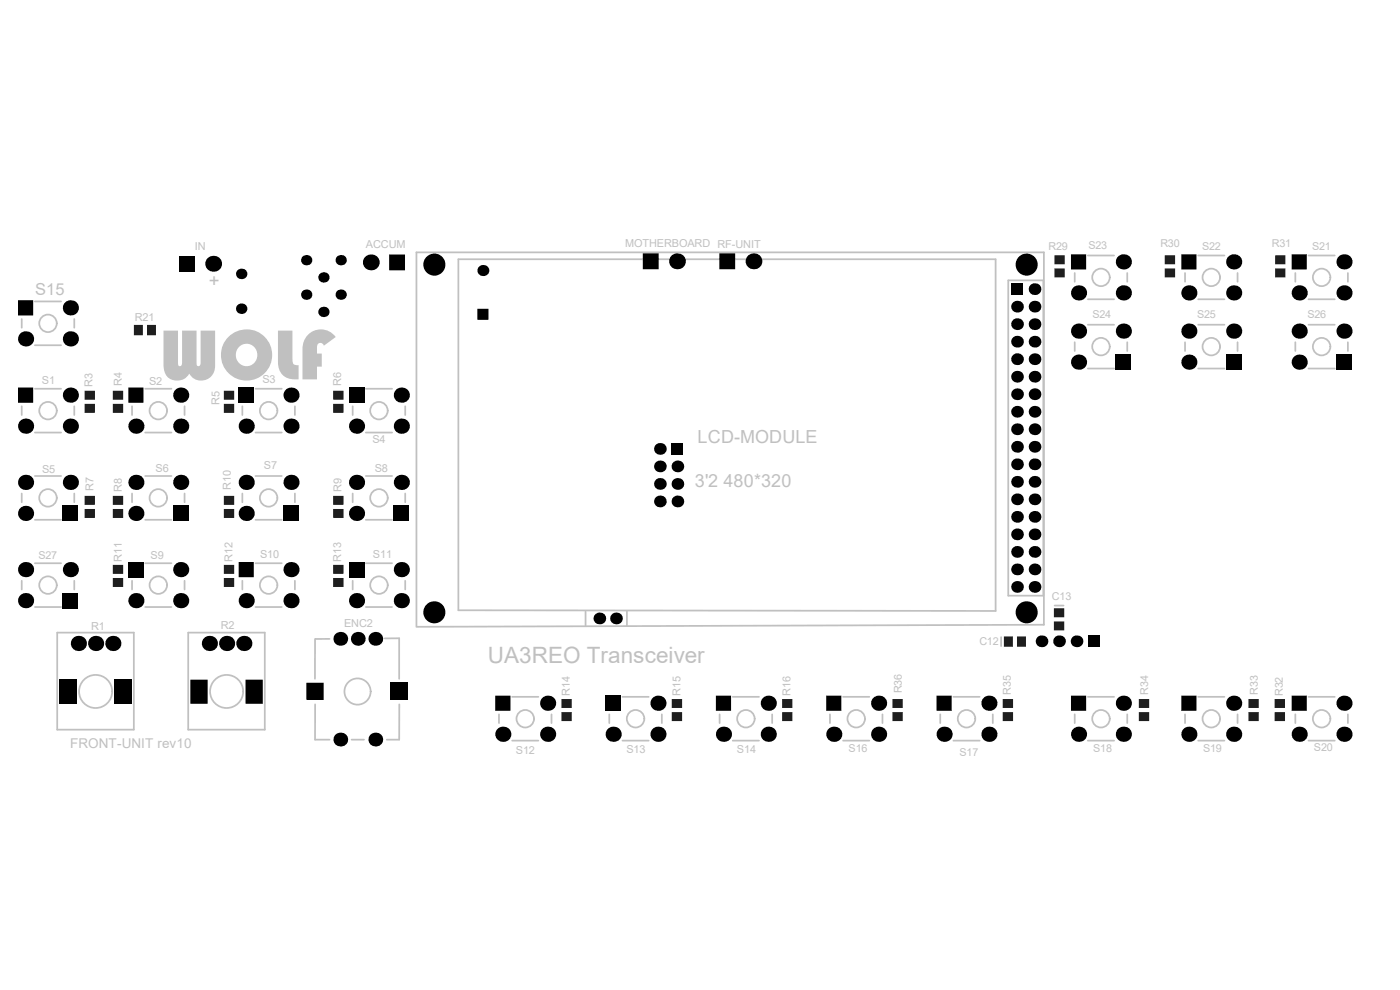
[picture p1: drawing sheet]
<svg xmlns="http://www.w3.org/2000/svg" width="297mm" height="210mm" viewBox="0 0 297 210" stroke-linecap="round" stroke-linejoin="round" font-family="sans-serif">
<g fill="none" stroke="#c0c0c0" stroke-width=".37">
<path d="M97.2 55h114v74.6l-114-.1zM213.9 59.5h7.4v66.9h-7.4zM228 57.9v1.9M230.8 54.2h5.6M239.1 57.9v1.9M251.4 57.9v1.9M254.2 54.2h5.6M262.5 57.9v1.9M274.8 57.9v1.9M277.6 54.2h5.6M286 57.9v1.9M4.6 67.7v1.8"/>
<path d="M7.4 73.2h5.6M7.4 63.9h5.6M15.8 67.7v1.8M228 72.6v1.9M230.8 68.9h5.6M230.8 63.5h5.6M230.8 78.2h5.6M239.1 72.6v1.9M251.4 72.6v1.9M254.2 68.9h5.6M254.2 63.5h5.6M254.2 78.2h5.6"/>
<path d="M262.5 72.6v1.9M274.8 72.6v1.9M277.6 68.9h5.6M277.6 63.5h5.6M277.6 78.2h5.6M286 72.6v1.9M4.6 86.2v1.8M7.4 91.8h5.6M7.4 82.5h5.6M15.8 86.2v1.8M28 86.2v1.8M30.8 91.8h5.6"/>
<path d="M30.8 82.5h5.6M39.2 86.2v1.8M51.4 86.2v1.8M54.2 91.8h5.6M54.2 82.5h5.6M62.6 86.2v1.8M74.8 86.2v1.8M77.6 91.8h5.6M77.6 82.5h5.6M86 86.2v1.8M4.6 104.7v1.9M7.4 119.5h5.6"/>
<path d="M7.4 110.3h5.6M7.4 101h5.6M15.8 104.7v1.9M28 104.7v1.9M30.8 119.5h5.6M30.8 110.3h5.6M30.8 101h5.6M39.2 104.7v1.9M51.4 104.7v1.9M54.2 119.5h5.6M54.2 110.3h5.6M54.2 101h5.6"/>
<path d="M62.6 104.7v1.9M74.8 104.7v1.9M77.6 119.5h5.6M77.6 110.3h5.6M77.6 101h5.6M86 104.7v1.9M4.6 123.2v1.9M7.4 128.8h5.6M12.1 134.2h16.3v20.6h-16.3zM15.8 123.2v1.9M28 123.2v1.9M30.8 128.8h5.6"/>
<path d="M39.2 123.2v1.9M39.9 134.2h16.3v20.6h-16.3zM51.4 123.2v1.9M54.2 128.8h5.6M62.6 123.2v1.9M66.8 135.7v8.3M69.9 135.5h-3.1M74.8 123.2v1.9M77.6 128.8h5.6M81.6 135.4h3.1v8.6M86 123.2v1.9M88.3 132.9v-79.4h133.2v79l-133.2 .5"/>
<path d="M124.2 129.7v3M133 129.7v3M212.4 135.2v1.9M223.7 128.5h1.9M66.9 149.4l-.1 7.5h3.1M74.6 156.9h2.6M84.7 149.4v7.5h-2.6M105.9 151.5v1.9M108.6 157.1h5.6M108.6 147.8h5.6M117 151.5v1.9M129.3 151.5v1.9"/>
<path d="M132.1 157.1h5.5M132.1 147.8h5.5M140.4 151.5v1.9M152.7 151.5v1.9M155.5 157.1h5.5M155.5 147.8h5.5M163.8 151.5v1.9M176.1 151.5v1.9M178.9 157.1h5.5M178.9 147.8h5.5M187.2 151.5v1.9M199.5 151.5v1.9"/>
<path d="M202.3 157.1h5.5M202.3 147.8h5.5M210.6 151.5v1.9M228 151.5v1.9M230.8 157.1h5.6M230.8 147.8h5.6M239.1 151.5v1.9M251.4 151.5v1.9M254.2 157.1h5.6M254.2 147.8h5.6M262.5 151.5v1.9M274.8 151.5v1.9"/>
<path d="M277.6 157.1h5.6M277.6 147.8h5.6M286 151.5v1.9"/>
<circle cx="233.6" cy="58.8" r="1.86"/>
<circle cx="257" cy="58.8" r="1.86"/>
<circle cx="280.4" cy="58.8" r="1.86"/>
<circle cx="10.2" cy="68.6" r="1.86"/>
<circle cx="233.6" cy="73.5" r="1.86"/>
<circle cx="257" cy="73.5" r="1.86"/>
<circle cx="280.4" cy="73.5" r="1.86"/>
<circle cx="10.2" cy="87.1" r="1.86"/>
<circle cx="33.6" cy="87.1" r="1.86"/>
<circle cx="57" cy="87.1" r="1.86"/>
<circle cx="80.4" cy="87.1" r="1.86"/>
<circle cx="10.2" cy="105.6" r="1.86"/>
<circle cx="33.6" cy="105.6" r="1.86"/>
<circle cx="57" cy="105.6" r="1.86"/>
<circle cx="80.4" cy="105.6" r="1.86"/>
<circle cx="10.2" cy="124.1" r="1.86"/>
<circle cx="33.6" cy="124.1" r="1.86"/>
<circle cx="57" cy="124.1" r="1.86"/>
<circle cx="80.4" cy="124.1" r="1.86"/>
<circle cx="20.3" cy="146.7" r="3.5"/>
<circle cx="48.1" cy="146.7" r="3.5"/>
<circle cx="75.9" cy="146.7" r="2.78"/>
<circle cx="111.4" cy="152.5" r="1.86"/>
<circle cx="134.8" cy="152.5" r="1.86"/>
<circle cx="158.2" cy="152.5" r="1.86"/>
<circle cx="181.6" cy="152.5" r="1.86"/>
<circle cx="205" cy="152.5" r="1.86"/>
<circle cx="233.6" cy="152.5" r="1.86"/>
<circle cx="257" cy="152.5" r="1.86"/>
<circle cx="280.4" cy="152.5" r="1.86"/>
</g>
<g fill="#000">
<path d="M38 54.3h3.3v3.3h-3.3z" fill-rule="evenodd"/>
<path d="M82.6 54h3.3v3.3h-3.3zM105.1 147.6h3.2v3.2h-3.2z" fill-rule="evenodd"/>
<path d="M3.8 63.7h3.2v3.2h-3.2zM65 144.8h3.7v3.7h-3.7zM40.4 144.2h3.7v5.1h-3.7zM52.1 144.2h3.7v5.1h-3.7zM50.6 119.2h3.2v3.2h-3.2z" fill-rule="evenodd"/>
<path d="M101.3 65.5h2.3v2.3h-2.3zM136.4 53.8h3.3v3.3h-3.3z" fill-rule="evenodd"/>
<path d="M214.5 60.1h2.5v2.5h-2.5z" fill-rule="evenodd"/>
<path d="M236.7 75.2h3.2v3.2h-3.2z" fill-rule="evenodd"/>
<path d="M260.1 75.2h3.2v3.2h-3.2z" fill-rule="evenodd"/>
<path d="M283.5 75.2h3.2v3.2h-3.2z" fill-rule="evenodd"/>
<path d="M3.8 82.2h3.2v3.2h-3.2zM27.2 82.2h3.2v3.2h-3.2z" fill-rule="evenodd"/>
<path d="M50.6 82.2h3.2v3.2h-3.2z" fill-rule="evenodd"/>
<path d="M74 82.2h3.3v3.2h-3.3z" fill-rule="evenodd"/>
<path d="M142.5 94h2.5v2.5h-2.5z" fill-rule="evenodd"/>
<path d="M13.3 107.3h3.2v3.2h-3.2z" fill-rule="evenodd"/>
<path d="M27.2 119.2h3.2v3.2h-3.2z" fill-rule="evenodd"/>
<path d="M36.7 107.3h3.2v3.2h-3.2z" fill-rule="evenodd"/>
<path d="M60.1 107.3h3.3v3.2h-3.3z" fill-rule="evenodd"/>
<path d="M74 119.2h3.3v3.2h-3.3z" fill-rule="evenodd"/>
<path d="M83.5 107.3h3.3v3.2h-3.3z" fill-rule="evenodd"/>
<path d="M13.3 125.8h3.2v3.2h-3.2z" fill-rule="evenodd"/>
<path d="M230.9 134.8h2.5v2.5h-2.5z" fill-rule="evenodd"/>
<path d="M12.6 144.2h3.7v5.1h-3.7z" fill-rule="evenodd"/>
<path d="M24.3 144.2h3.7v5.1h-3.7z" fill-rule="evenodd"/>
<path d="M82.9 144.8h3.6v3.7h-3.6z" fill-rule="evenodd"/>
<path d="M128.5 147.6h3.2v3.2h-3.2z" fill-rule="evenodd"/>
<path d="M151.9 147.6h3.2v3.2h-3.2zM152.6 53.8h3.4v3.3h-3.4z" fill-rule="evenodd"/>
<path d="M175.3 147.6h3.2v3.2h-3.2zM198.7 147.6h3.2v3.2h-3.2z" fill-rule="evenodd"/>
<path d="M227.2 147.6h3.2v3.2h-3.2zM227.2 53.9h3.2v3.3h-3.2z" fill-rule="evenodd"/>
<path d="M250.6 147.6h3.2v3.2h-3.2zM250.6 53.9h3.2v3.3h-3.2z" fill-rule="evenodd"/>
<path d="M274 147.6h3.2v3.2h-3.2zM274 53.9h3.2v3.3h-3.2z" fill-rule="evenodd"/>
<circle cx="92.2" cy="56.1" r="2.34"/>
<circle cx="217.8" cy="56.1" r="2.34"/>
<circle cx="92.2" cy="129.9" r="2.34"/>
<circle cx="217.8" cy="129.9" r="2.34"/>
</g>
<g fill="#000">
<circle cx="45.2" cy="56" r="1.68"/>
<circle cx="51.2" cy="58.1" r="1.11"/>
<circle cx="65" cy="55.2" r="1.1"/>
<circle cx="68.6" cy="58.9" r="1.1"/>
<circle cx="72.3" cy="55.2" r="1.1"/>
<circle cx="78.7" cy="55.7" r="1.68"/>
<circle cx="102.4" cy="57.4" r="1.17"/>
<circle cx="143.6" cy="55.4" r="1.68"/>
<circle cx="159.9" cy="55.4" r="1.68"/>
<circle cx="238.3" cy="55.6" r="1.61"/>
<circle cx="261.7" cy="55.6" r="1.61"/>
<circle cx="285.1" cy="55.6" r="1.61"/>
<circle cx="5.4" cy="71.9" r="1.61"/>
<circle cx="14.9" cy="71.9" r="1.61"/>
<circle cx="14.9" cy="65.3" r="1.61"/>
<circle cx="51.2" cy="65.5" r="1.11"/>
<circle cx="65" cy="62.5" r="1.1"/>
<circle cx="68.6" cy="66.2" r="1.1"/>
<circle cx="72.3" cy="62.5" r="1.1"/>
<circle cx="215.8" cy="72.5" r="1.24"/>
<circle cx="215.8" cy="68.8" r="1.24"/>
<circle cx="215.8" cy="79.9" r="1.24"/>
<circle cx="215.8" cy="76.2" r="1.24"/>
<circle cx="215.8" cy="65.1" r="1.24"/>
<circle cx="219.5" cy="61.3" r="1.24"/>
<circle cx="219.5" cy="68.8" r="1.24"/>
<circle cx="219.5" cy="72.5" r="1.24"/>
<circle cx="219.5" cy="79.9" r="1.24"/>
<circle cx="219.5" cy="76.2" r="1.24"/>
<circle cx="219.5" cy="65.1" r="1.24"/>
<circle cx="228.8" cy="62.1" r="1.61"/>
<circle cx="228.8" cy="70.2" r="1.61"/>
<circle cx="228.8" cy="76.8" r="1.61"/>
<circle cx="238.3" cy="70.2" r="1.61"/>
<circle cx="238.3" cy="62.1" r="1.61"/>
<circle cx="252.2" cy="62.1" r="1.61"/>
<circle cx="252.2" cy="70.2" r="1.61"/>
<circle cx="252.2" cy="76.8" r="1.61"/>
<circle cx="261.7" cy="70.2" r="1.61"/>
<circle cx="261.7" cy="62.1" r="1.61"/>
<circle cx="275.6" cy="76.8" r="1.61"/>
<circle cx="275.6" cy="62.1" r="1.61"/>
<circle cx="275.6" cy="70.2" r="1.61"/>
<circle cx="285.1" cy="62.1" r="1.61"/>
<circle cx="285.1" cy="70.2" r="1.61"/>
<circle cx="5.4" cy="90.4" r="1.61"/>
<circle cx="14.9" cy="83.8" r="1.61"/>
<circle cx="14.9" cy="90.4" r="1.61"/>
<circle cx="28.8" cy="90.4" r="1.61"/>
<circle cx="38.3" cy="83.8" r="1.61"/>
<circle cx="38.3" cy="90.4" r="1.61"/>
<circle cx="52.2" cy="90.4" r="1.61"/>
<circle cx="61.7" cy="83.8" r="1.61"/>
<circle cx="61.7" cy="90.4" r="1.61"/>
<circle cx="75.6" cy="90.4" r="1.61"/>
<circle cx="85.1" cy="90.4" r="1.61"/>
<circle cx="85.1" cy="83.8" r="1.61"/>
<circle cx="140" cy="98.9" r="1.24"/>
<circle cx="140" cy="95.2" r="1.24"/>
<circle cx="143.7" cy="98.9" r="1.24"/>
<circle cx="215.8" cy="98.5" r="1.24"/>
<circle cx="215.8" cy="87.3" r="1.24"/>
<circle cx="215.8" cy="83.6" r="1.24"/>
<circle cx="215.8" cy="94.8" r="1.24"/>
<circle cx="215.8" cy="91.1" r="1.24"/>
<circle cx="219.5" cy="87.3" r="1.24"/>
<circle cx="219.5" cy="91.1" r="1.24"/>
<circle cx="219.5" cy="98.5" r="1.24"/>
<circle cx="219.5" cy="83.6" r="1.24"/>
<circle cx="219.5" cy="94.8" r="1.24"/>
<circle cx="5.4" cy="108.9" r="1.61"/>
<circle cx="5.4" cy="102.3" r="1.61"/>
<circle cx="14.9" cy="102.3" r="1.61"/>
<circle cx="28.8" cy="108.9" r="1.61"/>
<circle cx="28.8" cy="102.3" r="1.61"/>
<circle cx="38.3" cy="102.3" r="1.61"/>
<circle cx="52.2" cy="108.9" r="1.61"/>
<circle cx="52.2" cy="102.3" r="1.61"/>
<circle cx="61.7" cy="102.3" r="1.61"/>
<circle cx="75.6" cy="108.9" r="1.61"/>
<circle cx="75.6" cy="102.3" r="1.61"/>
<circle cx="85.1" cy="102.3" r="1.61"/>
<circle cx="140" cy="102.7" r="1.24"/>
<circle cx="140" cy="106.4" r="1.24"/>
<circle cx="143.7" cy="106.4" r="1.24"/>
<circle cx="143.7" cy="102.7" r="1.24"/>
<circle cx="215.8" cy="105.9" r="1.24"/>
<circle cx="215.8" cy="102.2" r="1.24"/>
<circle cx="215.8" cy="117.1" r="1.24"/>
<circle cx="215.8" cy="109.6" r="1.24"/>
<circle cx="215.8" cy="113.4" r="1.24"/>
<circle cx="219.5" cy="102.2" r="1.24"/>
<circle cx="219.5" cy="117.1" r="1.24"/>
<circle cx="219.5" cy="105.9" r="1.24"/>
<circle cx="219.5" cy="109.6" r="1.24"/>
<circle cx="219.5" cy="113.4" r="1.24"/>
<circle cx="5.4" cy="120.8" r="1.61"/>
<circle cx="5.4" cy="127.4" r="1.61"/>
<circle cx="14.9" cy="120.8" r="1.61"/>
<circle cx="16.6" cy="136.5" r="1.61"/>
<circle cx="20.3" cy="136.5" r="1.61"/>
<circle cx="23.9" cy="136.5" r="1.61"/>
<circle cx="28.8" cy="127.4" r="1.61"/>
<circle cx="38.3" cy="127.4" r="1.61"/>
<circle cx="38.3" cy="120.8" r="1.61"/>
<circle cx="44.4" cy="136.5" r="1.61"/>
<circle cx="48.1" cy="136.5" r="1.61"/>
<circle cx="51.7" cy="136.5" r="1.61"/>
<circle cx="52.2" cy="127.4" r="1.61"/>
<circle cx="61.7" cy="120.8" r="1.61"/>
<circle cx="61.7" cy="127.4" r="1.61"/>
<circle cx="72.2" cy="135.5" r="1.46"/>
<circle cx="75.6" cy="127.4" r="1.61"/>
<circle cx="75.9" cy="135.5" r="1.46"/>
<circle cx="79.6" cy="135.5" r="1.46"/>
<circle cx="85.1" cy="120.8" r="1.61"/>
<circle cx="85.1" cy="127.4" r="1.61"/>
<circle cx="127.2" cy="131.2" r="1.24"/>
<circle cx="130.7" cy="131.2" r="1.24"/>
<circle cx="215.8" cy="120.8" r="1.24"/>
<circle cx="215.8" cy="124.5" r="1.24"/>
<circle cx="219.5" cy="124.5" r="1.24"/>
<circle cx="219.5" cy="120.8" r="1.24"/>
<circle cx="221" cy="136" r="1.24"/>
<circle cx="224.7" cy="136" r="1.24"/>
<circle cx="228.4" cy="136" r="1.24"/>
<circle cx="72.2" cy="156.9" r="1.46"/>
<circle cx="79.6" cy="156.9" r="1.46"/>
<circle cx="106.7" cy="155.8" r="1.61"/>
<circle cx="116.2" cy="155.8" r="1.61"/>
<circle cx="116.2" cy="149.2" r="1.61"/>
<circle cx="130.1" cy="155.8" r="1.61"/>
<circle cx="139.6" cy="155.8" r="1.61"/>
<circle cx="139.6" cy="149.2" r="1.61"/>
<circle cx="153.5" cy="155.8" r="1.61"/>
<circle cx="163" cy="155.8" r="1.61"/>
<circle cx="163" cy="149.2" r="1.61"/>
<circle cx="176.9" cy="155.8" r="1.61"/>
<circle cx="186.4" cy="155.8" r="1.61"/>
<circle cx="186.4" cy="149.2" r="1.61"/>
<circle cx="200.3" cy="155.8" r="1.61"/>
<circle cx="209.8" cy="149.2" r="1.61"/>
<circle cx="209.8" cy="155.8" r="1.61"/>
<circle cx="228.8" cy="155.8" r="1.61"/>
<circle cx="238.3" cy="155.8" r="1.61"/>
<circle cx="238.3" cy="149.2" r="1.61"/>
<circle cx="252.2" cy="155.8" r="1.61"/>
<circle cx="261.7" cy="149.2" r="1.61"/>
<circle cx="261.7" cy="155.8" r="1.61"/>
<circle cx="275.6" cy="155.8" r="1.61"/>
<circle cx="285.1" cy="149.2" r="1.61"/>
<circle cx="285.1" cy="155.8" r="1.61"/>
</g>
<path d="M70.7 105.2h2.2v1.9h-2.2zM70.7 119.8h2.2v1.9h-2.2zM70.7 122.6h2.2v1.9h-2.2zM70.7 108h2.2v1.9h-2.2zM70.7 85.7h2.2v1.9h-2.2zM70.7 82.9h2.2v1.9h-2.2zM165.9 148.3h2.2v1.9h-2.2zM189.3 148.3h2.2v1.9h-2.2zM165.9 151.1h2.2v1.9h-2.2zM189.3 151.1h2.2v1.9h-2.2zM23.9 105.2h2.2v1.9h-2.2zM47.5 105.2h2.2v1.9h-2.2zM213 135h1.9v2.2h-1.9zM215.8 135h1.9v2.2h-1.9zM223.6 131.8h2.2v1.9h-2.2zM223.6 129h2.2v1.9h-2.2zM23.9 119.8h2.2v1.9h-2.2zM23.9 122.6h2.2v1.9h-2.2zM23.9 108h2.2v1.9h-2.2zM23.9 85.7h2.2v1.9h-2.2zM23.9 82.9h2.2v1.9h-2.2zM31.2 68.9h1.9v2.2h-1.9zM47.5 122.6h2.2v1.9h-2.2zM47.5 119.8h2.2v1.9h-2.2zM47.5 108h2.2v1.9h-2.2zM47.5 85.7h2.2v1.9h-2.2zM47.5 82.9h2.2v1.9h-2.2zM119.1 148.3h2.2v1.9h-2.2zM142.5 148.3h2.2v1.9h-2.2zM212.7 148.3h2.2v1.9h-2.2zM223.7 56.9h2.2v1.9h-2.2zM241.6 148.3h2.2v1.9h-2.2zM247.1 56.9h2.2v1.9h-2.2zM264.9 148.3h2.2v1.9h-2.2zM270.4 148.3h2.2v1.9h-2.2zM270.5 56.9h2.2v1.9h-2.2zM119.1 151.1h2.2v1.9h-2.2zM142.5 151.1h2.2v1.9h-2.2zM212.7 151.1h2.2v1.9h-2.2zM223.7 54.2h2.2v1.9h-2.2zM241.6 151.1h2.2v1.9h-2.2zM247.1 54.2h2.2v1.9h-2.2zM264.9 151.1h2.2v1.9h-2.2zM270.4 151.1h2.2v1.9h-2.2zM270.5 54.2h2.2v1.9h-2.2zM17.9 105.2h2.2v1.9h-2.2zM17.9 108h2.2v1.9h-2.2zM17.9 85.7h2.2v1.9h-2.2zM17.9 82.9h2.2v1.9h-2.2zM28.4 68.9h1.9v2.2h-1.9z" fill-rule="evenodd" fill="#1e1e1e"/>
<text font-size="15.5" fill="#c0c0c0" x="33.9" y="80.5">WOLF</text>
<text font-size="4.8" fill="#c0c0c0" x="103.5" y="140.6">UA3REO Transceiver</text>
<text font-size="3.9" fill="#c0c0c0" x="44.3" y="60.9">+</text>
<g font-size="3.8" fill="#c0c0c0">
<text x="148" y="94.1">LCD-MODULE</text>
<text x="147.4" y="103.3">3'2 480*320</text>
</g>
<text font-size="3.5" fill="#c0c0c0" x="7.5" y="62.6">S15</text>
<text font-size="2.9" fill="#c0c0c0" x="14.9" y="158.6">FRONT-UNIT rev10</text>
<g font-size="2.3" fill="#c0c0c0">
<text x="41.4" y="53">IN</text>
<text x="77.6" y="52.7">ACCUM</text>
<text x="132.6" y="52.4">MOTHERBOARD RF-UNIT</text>
<text x="222.5" y="53">R29</text>
<text x="230.9" y="52.8">S23</text>
<text x="246.2" y="52.4">R30</text>
<text x="255.1" y="53.1">S22</text>
<text x="269.8" y="52.4">R31</text>
<text x="278.3" y="53.1">S21</text>
<text x="28.6" y="68.2">R21</text>
<text x="231.8" y="67.5">S24</text>
<text x="254" y="67.5">S25</text>
<text x="277.4" y="67.5">S26</text>
<text x="8.9" y="81.4">S1</text>
<text x="19.6" y="82" transform="rotate(-90 19.6 82)">R3</text>
<text x="25.8" y="82" transform="rotate(-90 25.8 82)">R4</text>
<text x="31.6" y="81.6">S2</text>
<text x="55.7" y="81.2">S3</text>
<text x="72.3" y="82" transform="rotate(-90 72.3 82)">R6</text>
<text x="46.6" y="85.8" transform="rotate(-90 46.6 85.8)">R5</text>
<text x="79" y="94.1">S4</text>
<text x="8.9" y="100.3">S5</text>
<text x="33" y="100">S6</text>
<text x="56" y="99.6">S7</text>
<text x="79.5" y="100.1">S8</text>
<text x="19.8" y="104.1" transform="rotate(-90 19.8 104.1)">R7</text>
<text x="25.8" y="104.4" transform="rotate(-90 25.8 104.4)">R8</text>
<text x="48.9" y="104" transform="rotate(-90 48.9 104)">R10</text>
<text x="72.5" y="104.3" transform="rotate(-90 72.5 104.3)">R9</text>
<text x="8.2" y="118.6">S27</text>
<text x="25.8" y="119.2" transform="rotate(-90 25.8 119.2)">R11</text>
<text x="31.9" y="118.5">S9</text>
<text x="49.4" y="119.2" transform="rotate(-90 49.4 119.2)">R12</text>
<text x="55.2" y="118.4">S10</text>
<text x="72.4" y="119.2" transform="rotate(-90 72.4 119.2)">R13</text>
<text x="79.1" y="118.3">S11</text>
<text x="223.2" y="127.4">C13</text>
<text x="19.3" y="133.6">R1</text>
<text x="46.8" y="133.4">R2</text>
<text x="73" y="132.9">ENC2</text>
<text x="207.8" y="136.9">C12</text>
<text x="120.9" y="147.7" transform="rotate(-90 120.9 147.7)">R14</text>
<text x="144.4" y="147.7" transform="rotate(-90 144.4 147.7)">R15</text>
<text x="167.7" y="147.7" transform="rotate(-90 167.7 147.7)">R16</text>
<text x="191.3" y="147.1" transform="rotate(-90 191.3 147.1)">R36</text>
<text x="214.4" y="147.4" transform="rotate(-90 214.4 147.4)">R35</text>
<text x="243.6" y="147.4" transform="rotate(-90 243.6 147.4)">R34</text>
<text x="266.8" y="147.4" transform="rotate(-90 266.8 147.4)">R33</text>
<text x="272.1" y="147.7" transform="rotate(-90 272.1 147.7)">R32</text>
<text x="109.4" y="160">S12</text>
<text x="132.9" y="159.7">S13</text>
<text x="156.3" y="159.7">S14</text>
<text x="180" y="159.5">S16</text>
<text x="203.6" y="160.4">S17</text>
<text x="231.9" y="159.5">S18</text>
<text x="255.2" y="159.5">S19</text>
<text x="278.8" y="159.2">S20</text>
</g>
</svg>
